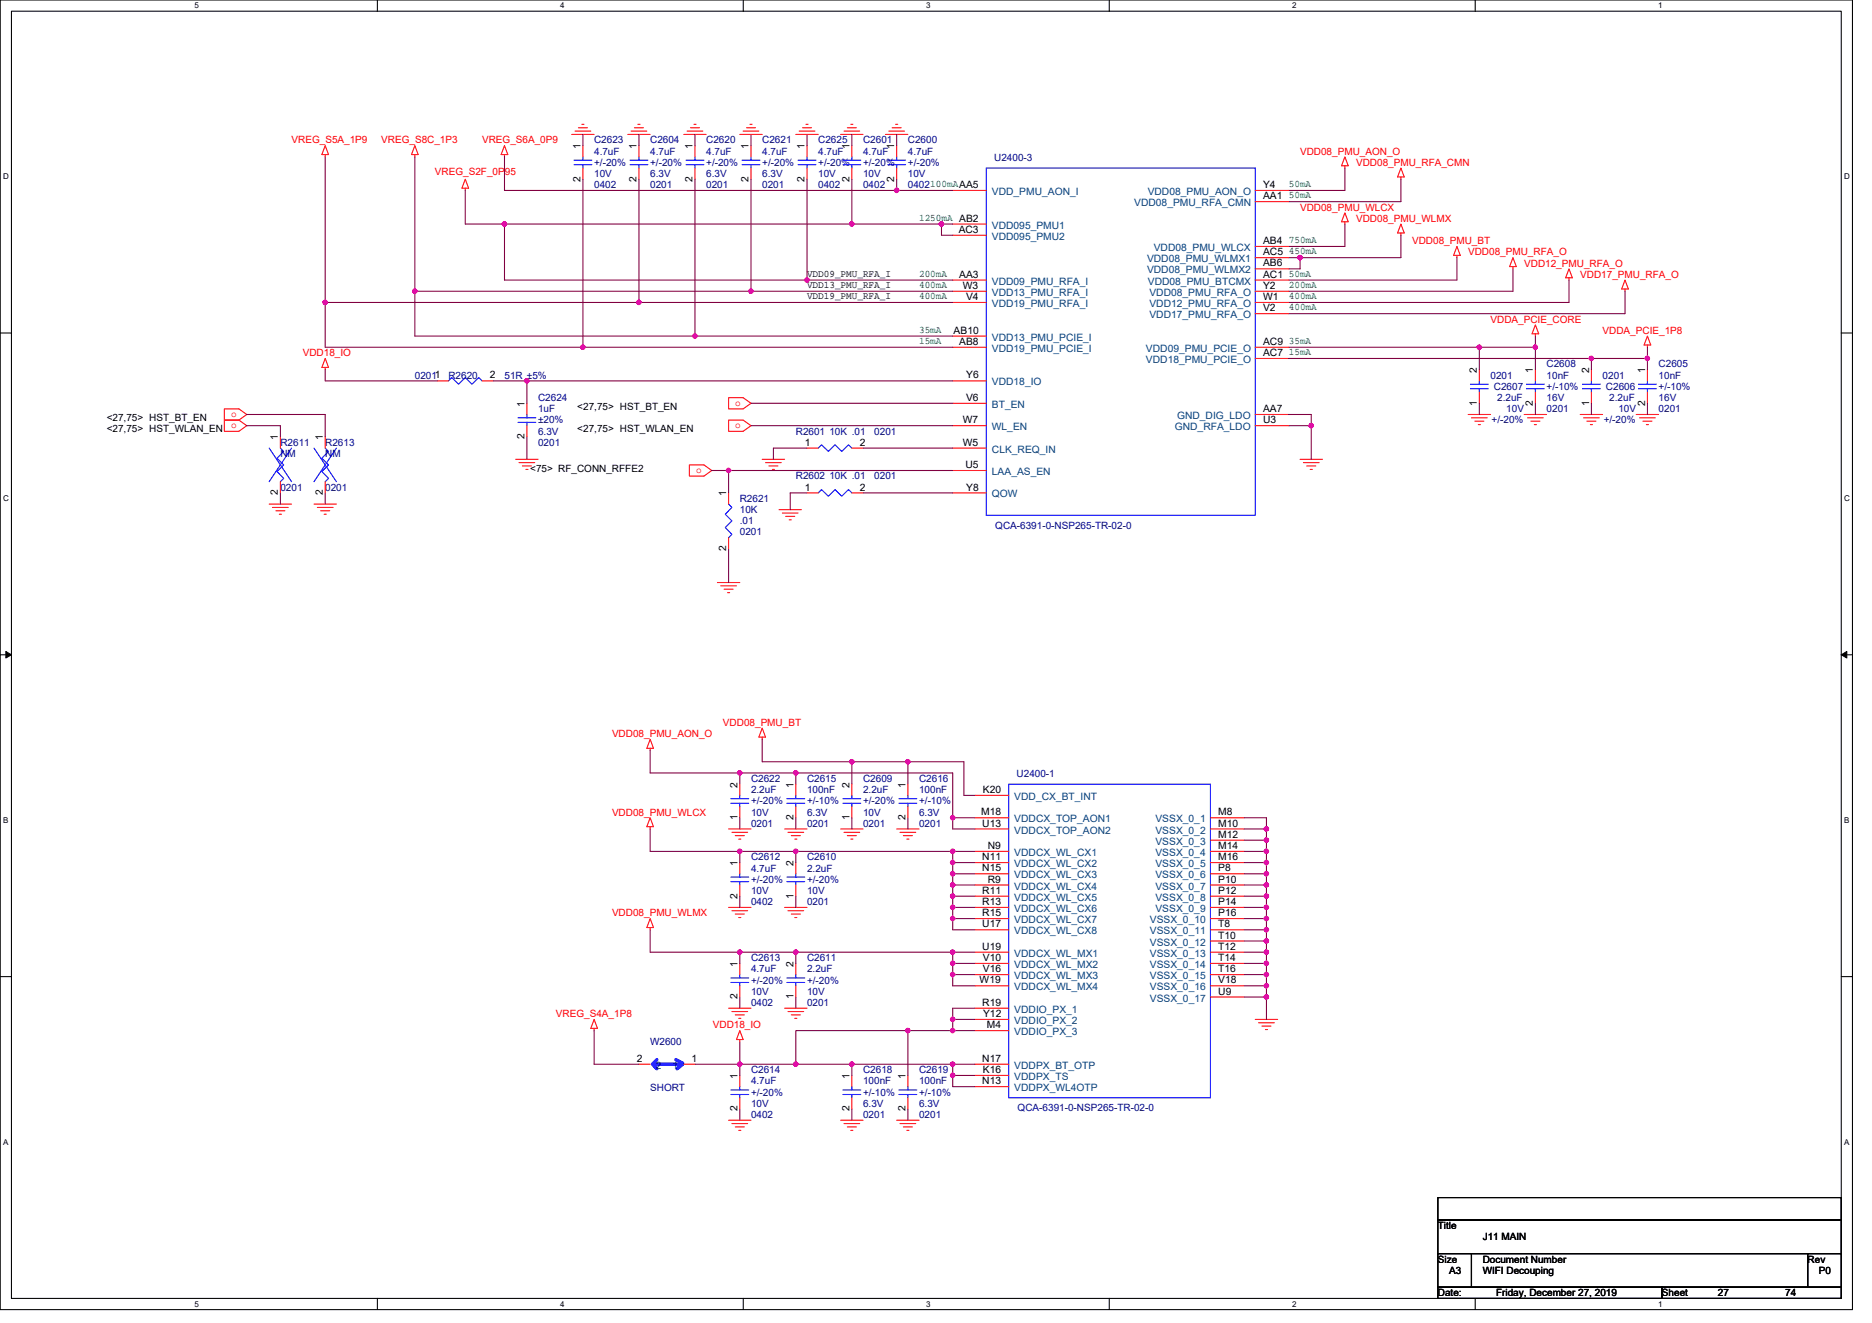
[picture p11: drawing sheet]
<svg xmlns="http://www.w3.org/2000/svg" width="297mm" height="210mm" viewBox="0 0 297 210" stroke-linecap="round" stroke-linejoin="round" font-family="sans-serif">
<path d="M0 0h293.9v207.9h-293.9zM1.8 1.8h290.4v204.3h-290.4z" fill="none" stroke="#000" stroke-width=".17"/>
<g fill="#fff">
<path d="M30.8 .2h.7v1.4h-.7z"/>
<path d="M30.8 206.3h.7v1.4h-.7z"/>
</g>
<path d="M59.9 0v1.8M59.9 206.1v1.8" fill="none" stroke="#000" stroke-width=".17"/>
<g fill="#fff">
<path d="M88.9 .2h.7v1.4h-.7z"/>
<path d="M88.9 206.3h.7v1.4h-.7z"/>
</g>
<path d="M117.9 0v1.8M117.9 206.1v1.8" fill="none" stroke="#000" stroke-width=".17"/>
<g fill="#fff">
<path d="M147 .2h.7v1.4h-.7z"/>
<path d="M147 206.3h.7v1.4h-.7z"/>
</g>
<path d="M176 0v1.8M176 206.1v1.8" fill="none" stroke="#000" stroke-width=".17"/>
<g fill="#fff">
<path d="M205 .2h.7v1.4h-.7z"/>
<path d="M205 206.3h.7v1.4h-.7z"/>
</g>
<path d="M234.1 0v1.8M234.1 206.1v1.8" fill="none" stroke="#000" stroke-width=".17"/>
<g fill="#fff">
<path d="M263.1 .2h.7v1.4h-.7z"/>
<path d="M263.1 206.3h.7v1.4h-.7z"/>
<path d="M.5 27.3h.9v1.4h-.9z"/>
<path d="M292.6 27.3h.9v1.4h-.9z"/>
<path d="M.5 78.4h.9v1.4h-.9z"/>
<path d="M292.6 78.4h.9v1.4h-.9z"/>
</g>
<path d="M0 52.9h1.8M292.2 52.9h1.7" fill="none" stroke="#000" stroke-width=".17"/>
<g fill="#fff">
<path d="M.5 129.5h.8v1.4h-.8z"/>
<path d="M292.6 129.5h.9v1.4h-.9z"/>
</g>
<path d="M0 103.9h1.8M292.2 103.9h1.7" fill="none" stroke="#000" stroke-width=".17"/>
<path d="M.9 103.4l.9 .5-.9 .5zM292.2 103.9l.8-.5v1z" fill="#000" stroke="#000" stroke-width=".16"/>
<g fill="#fff">
<path d="M.5 180.5h.8v1.4h-.8z"/>
<path d="M292.6 180.5h.9v1.4h-.9z"/>
</g>
<path d="M0 155h1.8M292.2 155h1.7M228.2 190.1h64v3.5h-64zM228.2 193.6h64v5.4h-64zM228.2 199h5.3v5.3h-5.3zM233.5 199h53.3v5.3h-53.3zM286.8 199h5.4v5.3h-5.4zM228.2 204.3h35.5v1.8h-35.5zM263.7 204.3h28.5v1.8h-28.5z" fill="none" stroke="#000" stroke-width=".17"/>
<g fill="none" stroke="#f00" stroke-width=".17">
<path d="M92.3 19.7h.4M101.2 19.7h.4M110.1 19.7h.3M119 19.7h.3M127.9 19.7h.3M135 19.7h.3M142.1 19.7h.3M51.6 24.5v.4M51.6 23.1l.5 1.4h-1zM65.8 23.1l.6 1.4h-1.1zM65.8 24.5v.4M73.8 28.4l.6 1.5h-1.1z"/>
<path d="M73.8 29.9v.3M80 23.1l.6 1.4h-1.1zM80 24.5v.4M90.7 21.3h3.6M91.2 20.8h2.5M91.8 20.3h1.4M92.5 23.1v1.8M92.5 26.7v1.7M99.6 21.3h3.6M100.1 20.8h2.5M100.7 20.3h1.4M101.4 23.1v1.8"/>
<path d="M101.4 26.7v1.7M108.5 21.3h3.6M109 20.8h2.5M109.6 20.3h1.4M110.3 23.1v1.8M110.3 26.7v1.7M117.4 21.3h3.5M117.9 20.8h2.5M118.4 20.3h1.5M119.2 23.1v1.8M119.2 26.7v1.7M126.3 21.3h3.5"/>
<path d="M126.8 20.8h2.5M127.3 20.3h1.5M128.1 23.1v1.8M128.1 26.7v1.7M133.4 21.3h3.5M133.9 20.8h2.5M134.4 20.3h1.5M135.2 23.1v1.8M135.2 26.7v1.7M140.5 21.3h3.6M141 20.8h2.5M141.6 20.3h1.4"/>
<path d="M142.3 23.1v1.8M142.3 26.7v1.7M151.2 30.2h5.3M151.2 35.6h5.3M151.2 37.3h5.3M199.2 30.2h5.3M199.2 32h5.3M199.2 39.1h5.3M213.4 24.9l.5 1.4h-1zM213.4 26.3v.4M213.4 33.8l.5 1.4h-1zM213.4 35.2v.4"/>
<path d="M222.3 26.7l.5 1.4h-1zM222.3 28.1v.3M222.3 35.6l.5 1.4h-1zM222.3 37v.3M231.2 39.1l.5 1.4h-1.1zM51.6 58.3v.4M51.6 56.9l.5 1.4h-1zM151.2 44.4h5.3M151.2 46.2h5.3M151.2 48h5.3M151.2 53.3h5.3M151.2 55.1h5.3"/>
<path d="M199.2 40.9h5.3M199.2 42.7h5.3M199.2 44.4h5.3M199.2 46.2h5.3M199.2 48h5.3M199.2 49.8h5.3M199.2 55.1h5.3M199.2 56.9h5.3M231.2 40.5v.4M234.7 58.7v1.8M240.1 40.9l.5 1.4h-1.1zM240.1 42.3v.4"/>
<path d="M243.6 51.6l.6 1.4h-1.1zM243.6 53v.3M243.6 58.7v1.8M249 42.7l.5 1.4h-1.1zM249 44.1v.4M252.5 58.7v1.8M257.8 44.5l.6 1.4h-1.1zM257.8 45.9v.3M261.4 53.3l.5 1.5h-1zM261.4 54.8v.3M261.4 58.7v1.8M35.6 64.9h2.3l1.3 .9-1.3 .9h-2.3z"/>
<path d="M35.6 66.7h2.3l1.3 .9-1.3 .9h-2.3zM44.5 69.3v1.8M44.5 76.5v1.7M51.6 69.3v1.8M51.6 76.5v1.7M69.4 60.5h1.8M76.5 60.5h1.8M81.8 72.9h3.6M82.4 73.4h2.5M82.9 74h1.4M83.4 74.5h.4M83.6 64v1.8"/>
<path d="M83.6 67.6v1.7M109.4 73.8h2.3l1.2 .9-1.2 .9h-2.3zM115.6 78.2v1.8M115.6 63.1h2.3l1.3 .9-1.3 .9h-2.3zM115.6 66.7h2.3l1.3 .9-1.3 .9h-2.3zM120.9 72.9h3.6M121.5 73.4h2.5M122 74h1.4M122.6 74.5h.3M128.1 78.2h1.7M128.1 71.1h1.7M135.2 78.2h1.7"/>
<path d="M135.2 71.1h1.7M151.2 60.5h5.3M151.2 64h5.3M151.2 67.6h5.3M151.2 71.1h5.3M151.2 74.7h5.3M151.2 78.2h5.3M199.2 65.8h5.3M199.2 67.6h5.3M206.3 72.9h3.5M206.8 73.4h2.5M207.3 74h1.5"/>
<path d="M207.9 74.5h.3M233 65.8h3.5M233.5 66.3h2.5M234 66.8h1.5M234.6 67.4h.3M234.7 62.2v1.8M241.8 65.8h3.6M242.4 66.3h2.5M242.9 66.8h1.4M243.5 67.4h.3M243.6 62.2v1.8M250.7 65.8h3.6"/>
<path d="M251.3 66.3h2.5M251.8 66.8h1.4M252.3 67.4h.4M252.5 62.2v1.8M259.6 65.8h3.6M260.2 66.3h2.5M260.7 66.8h1.4M261.2 67.4h.4M261.4 62.2v1.8M42.7 80h3.6M43.2 80.5h2.5M43.8 81.1h1.4"/>
<path d="M44.3 81.6h.4M49.8 80h3.6M50.4 80.5h2.4M50.9 81.1h1.4M51.4 81.6h.4M113.8 92.5h3.6M114.4 93h2.5M114.9 93.5h1.4M115.4 94.1h.4M115.6 85.3v1.8M123.6 80.9h3.6M124.1 81.4h2.5"/>
<path d="M124.7 82h1.4M125.2 82.5h.4M103.2 117.3l.5 1.5h-1.1zM103.2 118.8v.3M120.9 115.6l.6 1.4h-1.1zM120.9 117v.3M103.2 129.8l.5 1.4h-1.1zM103.2 131.2v.4M115.6 131.6h3.6M116.1 132.1h2.5M116.7 132.6h1.4M117.2 133.2h.4"/>
<path d="M117.4 136.9v1.8M117.4 128v1.8M117.4 124.5v1.7M124.5 131.6h3.6M125 132.1h2.5M125.6 132.6h1.4M126.1 133.2h.3M126.3 136.9v1.8M126.3 124.5v1.7M126.3 128v1.8M133.4 131.6h3.5M133.9 132.1h2.5"/>
<path d="M134.4 132.6h1.5M135 133.2h.3M135.2 128v1.8M135.2 124.5v1.7M142.3 131.6h3.5M142.8 132.1h2.5M143.3 132.6h1.5M143.9 133.2h.3M144.1 124.5v1.7M144.1 128v1.8M154.7 126.2h5.4M154.7 129.8h5.4"/>
<path d="M154.7 131.6h5.4M154.7 135.1h5.4M154.7 136.9h5.4M154.7 138.7h5.4M192.1 129.8h5.3M192.1 131.6h5.3M192.1 133.3h5.3M192.1 135.1h5.3M192.1 136.9h5.3M192.1 138.7h5.3M103.2 145.8l.5 1.4h-1.1zM103.2 147.2v.4"/>
<path d="M115.6 144h3.6M116.1 144.5h2.5M116.7 145.1h1.4M117.2 145.6h.4M117.4 140.5v1.7M117.4 152.9v1.8M117.4 156.5v1.7M124.5 144h3.6M125 144.5h2.5M125.6 145.1h1.4M126.1 145.6h.3M126.3 140.5v1.7"/>
<path d="M126.3 156.5v1.7M126.3 152.9v1.8M154.7 140.5h5.4M154.7 142.2h5.4M154.7 144h5.4M154.7 145.8h5.4M154.7 147.6h5.4M154.7 151.1h5.4M154.7 152.9h5.4M154.7 154.7h5.4M154.7 156.5h5.4M192.1 140.5h5.3"/>
<path d="M192.1 142.2h5.3M192.1 144h5.3M192.1 145.8h5.3M192.1 147.6h5.3M192.1 149.4h5.3M192.1 151.1h5.3M192.1 152.9h5.3M192.1 154.7h5.3M192.1 156.5h5.3M192.1 158.2h5.3M94.3 161.8l.5 1.4h-1.1zM94.3 163.2v.4"/>
<path d="M101.4 168.9h1.8M108.5 168.9h1.8M115.6 160h3.6M115.6 177.8h3.6M116.1 160.5h2.5M116.1 178.3h2.5M116.7 161.1h1.4M116.7 178.9h1.4M117.2 161.6h.4M117.2 179.4h.4M117.4 163.6l.5 1.4h-1zM117.4 165v.4"/>
<path d="M117.4 170.7v1.8M117.4 174.2v1.8M124.5 160h3.6M125 160.5h2.5M125.6 161.1h1.4M126.1 161.6h.3M133.4 177.8h3.5M133.9 178.3h2.5M134.4 178.9h1.5M135 179.4h.3M135.2 170.7v1.8M135.2 174.2v1.8"/>
<path d="M142.3 177.8h3.5M142.8 178.3h2.5M143.3 178.9h1.5M143.9 179.4h.3M144.1 170.7v1.8M144.1 174.2v1.8M154.7 160h5.4M154.7 161.8h5.4M154.7 163.6h5.4M154.7 168.9h5.4M154.7 170.7h5.4M154.7 172.5h5.4"/>
<path d="M199.2 161.8h3.5M199.7 162.3h2.5M200.2 162.9h1.5M200.8 163.4h.3"/>
</g>
<g fill="none" stroke="#00f" stroke-width=".17">
<path d="M91.1 25.4h2.8M91.1 26.1h2.8M92.5 24.9v.5M92.5 26.1v.6M100 25.4h2.8M100 26.1h2.8M101.4 24.9v.5M101.4 26.1v.6M108.9 25.4h2.8M108.9 26.1h2.8M110.3 24.9v.5M110.3 26.1v.6"/>
<path d="M117.7 25.4h2.9M117.7 26.1h2.9M119.2 24.9v.5M119.2 26.1v.6M126.6 25.4h2.9M126.6 26.1h2.9M128.1 24.9v.5M128.1 26.1v.6M133.7 25.4h2.9M133.7 26.1h2.9M135.2 24.9v.5M135.2 26.1v.6"/>
<path d="M140.9 25.4h2.8M140.9 26.1h2.8M142.3 24.9v.5M142.3 26.1v.6M156.5 26.7h42.7v55.1h-42.7zM42.7 71.1l3.6 5.4M44.5 71.1l.5 .5-1 1.1 1 1.1-1 1 1 1.1-.5 .6M46.3 71.1l-3.6 5.4M49.8 71.1l3.6 5.4M51.6 71.1l.5 .5-1 1.1 1 1.1-1 1 1 1.1-.5 .6M53.4 71.1l-3.6 5.4M71.2 60.5l.5-.6 1.1 1.1 1-1.1 1.1 1.1 1.1-1.1 .5 .6"/>
<path d="M82.2 66.3h2.8M82.2 67h2.8M83.6 65.8v.5M83.6 67v.6M129.8 78.2l.6-.5 1 1.1 1.1-1.1 1.1 1.1 1-1.1 .6 .5M129.8 71.1l.6-.5 1 1 1.1-1 1.1 1 1-1 .6 .5M233.3 61.7h2.9M233.3 61h2.9M234.7 61.7v.5M234.7 60.5v.5M242.2 61h2.8M242.2 61.7h2.8"/>
<path d="M243.6 60.5v.5M243.6 61.7v.5M251.1 61.7h2.8M251.1 61h2.8M252.5 61.7v.5M252.5 60.5v.5M260 61h2.8M260 61.7h2.8M261.4 60.5v.5M261.4 61.7v.5M115.6 80l.5 .5-1 1.1 1 1.1-1 1 1 1.1-.5 .5M116 139.2h2.8"/>
<path d="M116 139.9h2.8M116 127.5h2.8M116 126.8h2.8M117.4 138.7v.5M117.4 139.9v.6M117.4 127.5v.5M117.4 126.2v.6M124.9 139.9h2.8M124.9 139.2h2.8M124.9 126.8h2.8M124.9 127.5h2.8M126.3 139.9v.6"/>
<path d="M126.3 138.7v.5M126.3 126.2v.6M126.3 127.5v.5M133.7 127.5h2.9M133.7 126.8h2.9M135.2 127.5v.5M135.2 126.2v.6M142.6 126.8h2.9M142.6 127.5h2.9M144.1 126.2v.6M144.1 127.5v.5M160.1 124.5h32v49.7h-32z"/>
<path d="M116 155.2h2.8M116 155.9h2.8M117.4 154.7v.5M117.4 155.9v.6M124.9 155.9h2.8M124.9 155.2h2.8M126.3 155.9v.6M126.3 154.7v.5M116 173h2.8M116 173.7h2.8M117.4 172.5v.5M117.4 173.7v.5"/>
<path d="M133.7 173h2.9M133.7 173.7h2.9M135.2 172.5v.5M135.2 173.7v.5M142.6 173h2.9M142.6 173.7h2.9M144.1 172.5v.5M144.1 173.7v.5"/>
</g>
<path d="M103.7 169.1l.5 .5M104.1 168.9h3.9M104.2 168.2l-.7 .7M107.2 168.2l1.1 .5M108.3 168.9l-.9 .7" fill="none" stroke="#00f" stroke-width=".53"/>
<g fill="none" stroke="#800040" stroke-width=".17">
<path d="M51.6 24.9v23.1M65.8 24.9v21.3M73.8 30.2v5.4h6.2M80 24.9v5.3h62.3M92.5 21.3v1.8M92.5 28.4v26.7M101.4 21.3v1.8M101.4 28.4v19.6M110.3 21.3v1.8M110.3 28.4v24.9M119.2 21.3v1.8M119.2 28.4v17.8"/>
<path d="M128.1 21.3v1.8M128.1 28.4v16M135.2 21.3v1.8M135.2 28.4v7.2M135.2 35.6h-55.2v8.8h48.1M135.2 35.6h14.2M142.3 30.2h8.9M142.3 21.3v1.8M142.3 28.4v1.8M149.4 35.6h1.8M149.4 35.6v1.7h1.8M213.4 26.7v3.5h-8.9"/>
<path d="M213.4 35.6v3.5h-8.9M222.3 28.4v3.6h-17.8M222.3 37.3v3.6h-16M51.6 48h49.8M51.6 48v7.1h40.9M51.6 58.7v1.8h17.8M65.8 46.2h53.4M65.8 46.2v7.1h44.5M92.5 55.1h58.7M101.4 48h49.8M110.3 53.3h40.9M119.2 46.2h32"/>
<path d="M128.1 44.4h23.1M204.5 40.9h1.8M204.5 55.1h30.2M204.5 56.9h48M206.3 40.9v1.8h-1.8M231.2 40.9v3.5h-26.7M234.7 55.1v3.6M234.7 55.1h8.9M240.1 42.7v3.5h-35.6M243.6 55.1v3.6M243.6 53.3v1.8M249 44.5v3.5h-44.5"/>
<path d="M252.5 56.9v1.8M252.5 56.9h8.9M257.8 46.2v3.6h-53.3M261.4 55.1v1.8M261.4 56.9v1.8M39.2 67.6h5.3v1.7M39.2 65.8h12.4v3.5M44.5 78.2v1.8M51.6 78.2v1.8M78.3 60.5h5.3M83.6 60.5h67.6M83.6 60.5v3.5"/>
<path d="M83.6 69.3v3.6M112.9 74.7h2.7M115.6 74.7h35.6M115.6 74.7v3.5M119.2 64h32M119.2 67.6h32M128.1 78.2h-2.7v2.7M128.1 71.1h-5.4v1.8M136.9 71.1h14.3M136.9 78.2h14.3M204.5 65.8h3.6v1.8M204.5 67.6h3.6"/>
<path d="M208.1 67.6v5.3M234.7 64v1.8M243.6 64v1.8M252.5 64v1.8M261.4 64v1.8M115.6 87.1v5.4M103.2 119.1v3.6h14.2M120.9 117.3v3.6h14.3M103.2 131.6v3.5h14.2M117.4 122.7h8.9M117.4 135.1h8.9M117.4 122.7v1.8"/>
<path d="M117.4 129.8v1.8M117.4 135.1v1.8M126.3 122.7h24.9v7.1M126.3 135.1h24.9M126.3 122.7v1.8M126.3 129.8v1.8M126.3 135.1v1.8M135.2 120.9v3.6M135.2 129.8v1.8M135.2 120.9h8.9M144.1 120.9h8.8v5.3h1.8M144.1 120.9v3.6"/>
<path d="M144.1 129.8v1.8M151.2 129.8v1.8h3.5M151.2 135.1v1.8M151.2 136.9v1.8M151.2 138.7v1.8M151.2 129.8h3.5M151.2 135.1h3.5M151.2 136.9h3.5M151.2 138.7h3.5M197.4 131.6h3.6M197.4 133.3h3.6M197.4 135.1h3.6"/>
<path d="M197.4 136.9h3.6M197.4 138.7h3.6M197.4 129.8h3.6v1.8M201 131.6v1.7M201 133.4v1.7M201 135.1v1.8M201 136.9v1.8M201 138.7v1.8M103.2 147.6v3.5h14.2M117.4 151.1h8.9M117.4 142.2v1.8M117.4 151.1v1.8"/>
<path d="M117.4 158.2v1.8M126.3 151.1h24.9M126.3 142.2v1.8M126.3 151.1v1.8M126.3 158.2v1.8M151.2 140.5v1.7M151.2 142.2v1.8M151.2 144v1.8M151.2 145.8v1.8h3.5M151.2 151.1v1.8M151.2 152.9v1.8M151.2 154.7v1.8h3.5"/>
<path d="M151.2 140.5h3.5M151.2 142.2h3.5M151.2 144h3.5M151.2 145.8h3.5M151.2 151.1h3.5M151.2 152.9h3.5M151.2 154.7h3.5M197.4 140.5h3.6M197.4 142.2h3.6M197.4 144h3.6M197.4 145.8h3.6M197.4 147.6h3.6"/>
<path d="M197.4 149.4h3.6M197.4 151.1h3.6M197.4 152.9h3.6M197.4 154.7h3.6M197.4 156.5h3.6M197.4 158.2h3.6M201 140.5v1.7M201 142.2v1.8M201 144v1.8M201 145.8v1.8M201 147.6v1.8M201 149.4v1.7"/>
<path d="M201 151.1v1.8M201 152.9v1.8M201 154.7v1.8M201 156.5v1.7M201 158.2v3.6M94.3 163.6v5.3h7.1M110.3 168.9h7.1M117.4 165.4v3.5M117.4 168.9h8.9M117.4 168.9v1.8M117.4 176v1.8M126.3 168.9h8.9"/>
<path d="M135.2 168.9h16M135.2 168.9v1.8M135.2 176v1.8M144.1 163.6v7.1M144.1 176v1.8M151.2 161.8v1.8M151.2 163.6h-24.9v5.3M151.2 168.9v1.8M151.2 170.7v1.8h3.5M151.2 161.8h3.5M151.2 163.6h3.5M151.2 168.9h3.5"/>
<path d="M151.2 170.7h3.5M154.7 160h-3.5v1.8"/>
</g>
<g fill="#f0f" stroke="#f0f" stroke-width=".17">
<circle cx="206.3" cy="40.9" r=".35"/>
<circle cx="234.7" cy="55.1" r=".35"/>
<circle cx="252.5" cy="56.9" r=".35"/>
<circle cx="243.6" cy="55.1" r=".35"/>
<circle cx="261.4" cy="56.9" r=".35"/>
<circle cx="208.1" cy="67.6" r=".35"/>
<circle cx="200.9" cy="131.6" r=".35"/>
<circle cx="200.9" cy="135.1" r=".35"/>
<circle cx="200.9" cy="133.3" r=".35"/>
<circle cx="200.9" cy="136.9" r=".35"/>
<circle cx="200.9" cy="138.7" r=".35"/>
<circle cx="200.9" cy="142.2" r=".35"/>
<circle cx="200.9" cy="140.4" r=".35"/>
<circle cx="200.9" cy="145.8" r=".35"/>
<circle cx="200.9" cy="144" r=".35"/>
<circle cx="200.9" cy="147.6" r=".35"/>
<circle cx="200.9" cy="151.1" r=".35"/>
<circle cx="200.9" cy="149.3" r=".35"/>
<circle cx="200.9" cy="152.9" r=".35"/>
<circle cx="200.9" cy="154.7" r=".35"/>
<circle cx="200.9" cy="158.2" r=".35"/>
<circle cx="200.9" cy="156.5" r=".35"/>
<circle cx="135.2" cy="120.9" r=".35"/>
<circle cx="144" cy="120.9" r=".35"/>
<circle cx="117.4" cy="122.7" r=".35"/>
<circle cx="126.3" cy="122.7" r=".35"/>
<circle cx="151.2" cy="129.8" r=".35"/>
<circle cx="117.4" cy="135.1" r=".35"/>
<circle cx="151.2" cy="135.1" r=".35"/>
<circle cx="126.3" cy="135.1" r=".35"/>
<circle cx="151.2" cy="136.9" r=".35"/>
<circle cx="151.2" cy="138.7" r=".35"/>
<circle cx="151.2" cy="140.4" r=".35"/>
<circle cx="151.2" cy="142.2" r=".35"/>
<circle cx="151.2" cy="145.8" r=".35"/>
<circle cx="151.2" cy="144" r=".35"/>
<circle cx="117.4" cy="151.1" r=".35"/>
<circle cx="151.2" cy="151.1" r=".35"/>
<circle cx="126.3" cy="151.1" r=".35"/>
<circle cx="151.2" cy="152.9" r=".35"/>
<circle cx="151.2" cy="154.7" r=".35"/>
<circle cx="151.2" cy="161.8" r=".35"/>
<circle cx="144" cy="163.6" r=".35"/>
<circle cx="151.2" cy="163.6" r=".35"/>
<circle cx="126.3" cy="168.9" r=".35"/>
<circle cx="135.2" cy="168.9" r=".35"/>
<circle cx="151.2" cy="168.9" r=".35"/>
<circle cx="151.2" cy="170.7" r=".35"/>
<circle cx="142.3" cy="30.2" r=".35"/>
<circle cx="80" cy="35.5" r=".35"/>
<circle cx="149.4" cy="35.5" r=".35"/>
<circle cx="135.2" cy="35.5" r=".35"/>
<circle cx="128" cy="44.4" r=".35"/>
<circle cx="65.8" cy="46.2" r=".35"/>
<circle cx="119.2" cy="46.2" r=".35"/>
<circle cx="51.6" cy="48" r=".35"/>
<circle cx="101.4" cy="48" r=".35"/>
<circle cx="110.3" cy="53.3" r=".35"/>
<circle cx="92.5" cy="55.1" r=".35"/>
<circle cx="83.6" cy="60.4" r=".35"/>
<circle cx="115.6" cy="74.7" r=".35"/>
<circle cx="117.4" cy="168.9" r=".35"/>
</g>
<g font-size="1.6" fill="#f00">
<text x="46.3" y="22.8">VREG_S5A_1P9</text>
<text x="60.5" y="22.8">VREG_S8C_1P3</text>
<text x="76.5" y="22.8">VREG_S6A_0P9</text>
<text x="69" y="27.7">VREG_S2F_0P95</text>
<text x="206.3" y="24.5">VDD08_PMU_AON_O</text>
<text x="215.2" y="26.3">VDD08_PMU_RFA_CMN</text>
<text x="206.3" y="33.4">VDD08_PMU_WLCX</text>
<text x="215.2" y="35.2">VDD08_PMU_WLMX</text>
<text x="224.1" y="38.8">VDD08_PMU_BT</text>
<text x="233" y="40.5">VDD08_PMU_RFA_O</text>
<text x="241.8" y="42.3">VDD12_PMU_RFA_O</text>
<text x="250.7" y="44.1">VDD17_PMU_RFA_O</text>
<text x="236.5" y="51.2">VDDA_PCIE_CORE</text>
<text x="254.3" y="53">VDDA_PCIE_1P8</text>
<text x="48" y="56.5">VDD18_IO</text>
<text x="116.7" y="64.4">o</text>
<text x="36.7" y="66.1">o</text>
<text x="36.7" y="67.9">o</text>
<text x="116.7" y="67.9">o</text>
<text x="110.4" y="75">o</text>
<text x="97.1" y="117">VDD08_PMU_AON_O</text>
<text x="114.7" y="115.2">VDD08_PMU_BT</text>
<text x="97.1" y="129.4">VDD08_PMU_WLCX</text>
<text x="97.1" y="145.4">VDD08_PMU_WLMX</text>
<text x="88.2" y="161.4">VREG_S4A_1P8</text>
<text x="113.1" y="163.2">VDD18_IO</text>
</g>
<g font-size="1.6">
<text x="92.1" y="23.6" transform="rotate(-90 92.1 23.6)">1</text>
<text x="101" y="23.6" transform="rotate(-90 101 23.6)">1</text>
<text x="109.9" y="23.6" transform="rotate(-90 109.9 23.6)">1</text>
<text x="118.8" y="23.6" transform="rotate(-90 118.8 23.6)">1</text>
<text x="127.7" y="23.6" transform="rotate(-90 127.7 23.6)">1</text>
<text x="134.8" y="23.6" transform="rotate(-90 134.8 23.6)">1</text>
<text x="141.9" y="23.6" transform="rotate(-90 141.9 23.6)">1</text>
<text x="92.1" y="28.8" transform="rotate(-90 92.1 28.8)">2</text>
<text x="101" y="28.8" transform="rotate(-90 101 28.8)">2</text>
<text x="109.9" y="28.8" transform="rotate(-90 109.9 28.8)">2</text>
<text x="118.8" y="28.8" transform="rotate(-90 118.8 28.8)">2</text>
<text x="127.7" y="28.8" transform="rotate(-90 127.7 28.8)">2</text>
<text x="134.8" y="28.8" transform="rotate(-90 134.8 28.8)">2</text>
<text x="141.9" y="28.8" transform="rotate(-90 141.9 28.8)">2</text>
<text x="200.4" y="29.8">Y4</text>
<text x="200.4" y="31.6">AA1</text>
<text x="152.1" y="37">AC3</text>
<text x="200.4" y="40.5">AC5</text>
<text x="200.4" y="38.7">AB4</text>
<text x="128.1" y="45.7">VDD13_PMU_RFA_I</text>
<text x="128.1" y="47.5">VDD19_PMU_RFA_I</text>
<text x="128.1" y="43.9">VDD09_PMU_RFA_I</text>
<text x="152.2" y="44.1">AA3</text>
<text x="152.8" y="45.8">W3</text>
<text x="153.3" y="47.6">V4</text>
<text x="200.4" y="42.3">AB6</text>
<text x="200.4" y="44.1">AC1</text>
<text x="200.4" y="45.8">Y2</text>
<text x="200.4" y="47.6">W1</text>
<text x="151.3" y="53">AB10</text>
<text x="200.4" y="49.4">V2</text>
<text x="152.2" y="54.7">AB8</text>
<text x="200.4" y="54.7">AC9</text>
<text x="200.4" y="56.5">AC7</text>
<text x="234.4" y="59.2" transform="rotate(-90 234.4 59.2)">2</text>
<text x="243.2" y="59.2" transform="rotate(-90 243.2 59.2)">1</text>
<text x="252.1" y="59.2" transform="rotate(-90 252.1 59.2)">2</text>
<text x="261" y="59.2" transform="rotate(-90 261 59.2)">1</text>
<text x="77.7" y="60.1">2</text>
<text x="83.2" y="64.5" transform="rotate(-90 83.2 64.5)">1</text>
<text x="91.6" y="65.1">&lt;27,75&gt; HST_BT_EN</text>
<text x="153.3" y="63.6">V6</text>
<text x="153.3" y="60.1">Y6</text>
<text x="200.4" y="65.4">AA7</text>
<text x="234.4" y="64.4" transform="rotate(-90 234.4 64.4)">1</text>
<text x="243.2" y="64.4" transform="rotate(-90 243.2 64.4)">2</text>
<text x="252.1" y="64.4" transform="rotate(-90 252.1 64.4)">1</text>
<text x="261" y="64.4" transform="rotate(-90 261 64.4)">2</text>
<text x="16.9" y="66.8">&lt;27,75&gt; HST_BT_EN</text>
<text x="16.9" y="68.6">&lt;27,75&gt; HST_WLAN_EN</text>
<text x="44.1" y="69.9" transform="rotate(-90 44.1 69.9)">1</text>
<text x="51.2" y="69.9" transform="rotate(-90 51.2 69.9)">1</text>
<text x="83.2" y="69.7" transform="rotate(-90 83.2 69.7)">2</text>
<text x="91.6" y="68.6">&lt;27,75&gt; HST_WLAN_EN</text>
<text x="127.7" y="70.7">1</text>
<text x="136.4" y="70.7">2</text>
<text x="152.8" y="67.2">W7</text>
<text x="152.8" y="70.7">W5</text>
<text x="200.4" y="67.2">U3</text>
<text x="84.1" y="74.8">&lt;75&gt; RF_CONN_RFFE2</text>
<text x="127.7" y="77.9">1</text>
<text x="136.4" y="77.9">2</text>
<text x="153.2" y="74.3">U5</text>
<text x="153.3" y="77.9">Y8</text>
<text x="44.1" y="78.6" transform="rotate(-90 44.1 78.6)">2</text>
<text x="51.2" y="78.6" transform="rotate(-90 51.2 78.6)">2</text>
<text x="115.2" y="78.8" transform="rotate(-90 115.2 78.8)">1</text>
<text x="115.2" y="87.5" transform="rotate(-90 115.2 87.5)">2</text>
<text x="117" y="125" transform="rotate(-90 117 125)">2</text>
<text x="125.9" y="125" transform="rotate(-90 125.9 125)">1</text>
<text x="134.8" y="125" transform="rotate(-90 134.8 125)">2</text>
<text x="143.7" y="125" transform="rotate(-90 143.7 125)">1</text>
<text x="156" y="125.9">K20</text>
<text x="117" y="130.2" transform="rotate(-90 117 130.2)">1</text>
<text x="125.9" y="130.2" transform="rotate(-90 125.9 130.2)">2</text>
<text x="134.8" y="130.2" transform="rotate(-90 134.8 130.2)">1</text>
<text x="143.7" y="130.2" transform="rotate(-90 143.7 130.2)">2</text>
<text x="155.7" y="129.4">M18</text>
<text x="155.9" y="131.2">U13</text>
<text x="193.3" y="129.4">M8</text>
<text x="193.3" y="131.2">M10</text>
<text x="117" y="137.4" transform="rotate(-90 117 137.4)">1</text>
<text x="125.9" y="137.4" transform="rotate(-90 125.9 137.4)">2</text>
<text x="155.9" y="136.5">N11</text>
<text x="156.8" y="134.7">N9</text>
<text x="193.3" y="133">M12</text>
<text x="193.3" y="134.7">M14</text>
<text x="193.3" y="136.5">M16</text>
<text x="117" y="142.6" transform="rotate(-90 117 142.6)">2</text>
<text x="125.9" y="142.6" transform="rotate(-90 125.9 142.6)">1</text>
<text x="155.9" y="138.3">N15</text>
<text x="155.9" y="141.9">R11</text>
<text x="155.9" y="143.6">R13</text>
<text x="156.8" y="140.1">R9</text>
<text x="193.3" y="138.3">P8</text>
<text x="193.3" y="140.1">P10</text>
<text x="193.3" y="141.9">P12</text>
<text x="193.3" y="143.6">P14</text>
<text x="155.9" y="145.4">R15</text>
<text x="155.9" y="147.2">U17</text>
<text x="193.3" y="145.4">P16</text>
<text x="193.3" y="147.2">T8</text>
<text x="193.3" y="149">T10</text>
<text x="117" y="153.4" transform="rotate(-90 117 153.4)">1</text>
<text x="125.9" y="153.4" transform="rotate(-90 125.9 153.4)">2</text>
<text x="155.9" y="150.7">U19</text>
<text x="156" y="152.5">V10</text>
<text x="156" y="154.3">V16</text>
<text x="193.3" y="150.7">T12</text>
<text x="193.3" y="152.5">T14</text>
<text x="193.3" y="154.3">T16</text>
<text x="117" y="158.6" transform="rotate(-90 117 158.6)">2</text>
<text x="125.9" y="158.6" transform="rotate(-90 125.9 158.6)">1</text>
<text x="155.4" y="156.1">W19</text>
<text x="155.9" y="159.6">R19</text>
<text x="156" y="161.4">Y12</text>
<text x="193.3" y="156.1">V18</text>
<text x="193.3" y="157.9">U9</text>
<text x="156.6" y="163.2">M4</text>
<text x="101" y="168.5">2</text>
<text x="109.7" y="168.5">1</text>
<text x="117" y="171.2" transform="rotate(-90 117 171.2)">1</text>
<text x="134.8" y="171.2" transform="rotate(-90 134.8 171.2)">1</text>
<text x="143.7" y="171.2" transform="rotate(-90 143.7 171.2)">1</text>
<text x="155.9" y="168.5">N17</text>
<text x="155.9" y="172.1">N13</text>
<text x="156" y="170.3">K16</text>
<text x="117" y="176.4" transform="rotate(-90 117 176.4)">2</text>
<text x="134.8" y="176.4" transform="rotate(-90 134.8 176.4)">2</text>
<text x="143.7" y="176.4" transform="rotate(-90 143.7 176.4)">2</text>
<text x="228.2" y="195.1">Title</text>
<text x="235.3" y="196.8">J11 MAIN</text>
<text x="228.2" y="200.4">Size</text>
<text x="229.9" y="202.2">A3</text>
<text x="235.3" y="200.4">Document Number</text>
<text x="235.3" y="202.2">WIFI Decouping</text>
<text x="286.8" y="200.4">Rev</text>
<text x="288.6" y="202.2">P0</text>
<text x="228.2" y="205.7">Date:</text>
<text x="237.4" y="205.7">Friday, December 27, 2019</text>
<text x="263.7" y="205.7">Sheet</text>
<text x="272.6" y="205.7">27</text>
<text x="283.3" y="205.7">74</text>
</g>
<g font-size="1.6" fill="#000080">
<text x="94.3" y="22.8">C2623</text>
<text x="103.2" y="22.8">C2604</text>
<text x="112.1" y="22.8">C2620</text>
<text x="120.9" y="22.8">C2621</text>
<text x="129.8" y="22.8">C2625</text>
<text x="136.9" y="22.8">C2601</text>
<text x="144.1" y="22.8">C2600</text>
<text x="94.3" y="24.5">4.7uF</text>
<text x="94.3" y="29.9">0402</text>
<text x="94.3" y="28.1">10V</text>
<text x="94.3" y="26.3">+/-20%</text>
<text x="103.2" y="24.5">4.7uF</text>
<text x="103.2" y="29.9">0201</text>
<text x="103.2" y="28.1">6.3V</text>
<text x="103.2" y="26.3">+/-20%</text>
<text x="112.1" y="24.5">4.7uF</text>
<text x="112.1" y="29.9">0201</text>
<text x="112.1" y="28.1">6.3V</text>
<text x="112.1" y="26.3">+/-20%</text>
<text x="120.9" y="24.5">4.7uF</text>
<text x="120.9" y="29.9">0201</text>
<text x="120.9" y="28.1">6.3V</text>
<text x="120.9" y="26.3">+/-20%</text>
<text x="129.8" y="24.5">4.7uF</text>
<text x="129.8" y="29.9">0402</text>
<text x="129.8" y="28.1">10V</text>
<text x="129.8" y="26.3">+/-20%</text>
<text x="136.9" y="24.5">4.7uF</text>
<text x="136.9" y="29.9">0402</text>
<text x="136.9" y="28.1">10V</text>
<text x="136.9" y="26.3">+/-20%</text>
<text x="144.1" y="24.5">4.7uF</text>
<text x="144.1" y="29.9">0402100mAAA5</text>
<text x="144.1" y="28.1">10V</text>
<text x="144.1" y="26.3">+/-20%</text>
<text x="157.8" y="25.6">U2400-3</text>
<text x="245.4" y="58.3">C2608</text>
<text x="263.2" y="58.3">C2605</text>
<text x="65.8" y="60.1">02011</text>
<text x="71.2" y="60.1">R2620</text>
<text x="80" y="60.1">51R ±5%</text>
<text x="85.4" y="63.6">C2624</text>
<text x="85.4" y="65.4">1uF</text>
<text x="236.5" y="60.1">0201</text>
<text x="237" y="61.9">C2607</text>
<text x="237.6" y="63.6">2.2uF</text>
<text x="239" y="65.4">10V</text>
<text x="245.4" y="60.1">10nF</text>
<text x="245.4" y="65.4">0201</text>
<text x="245.4" y="63.6">16V</text>
<text x="245.4" y="61.9">+/-10%</text>
<text x="254.3" y="60.1">0201</text>
<text x="254.8" y="61.9">C2606</text>
<text x="255.4" y="63.6">2.2uF</text>
<text x="256.8" y="65.4">10V</text>
<text x="263.2" y="60.1">10nF</text>
<text x="263.2" y="65.4">0201</text>
<text x="263.2" y="63.6">16V</text>
<text x="263.2" y="61.9">+/-10%</text>
<text x="44.5" y="70.8">R2611</text>
<text x="51.6" y="70.8">R2613</text>
<text x="85.4" y="70.8">0201</text>
<text x="85.4" y="69">6.3V</text>
<text x="85.4" y="67.2">±20%</text>
<text x="126.3" y="69">R2601 10K .01</text>
<text x="138.7" y="69">0201</text>
<text x="236.7" y="67.2">+/-20%</text>
<text x="254.5" y="67.2">+/-20%</text>
<text x="44.5" y="72.5">NM</text>
<text x="44.5" y="77.9">0201</text>
<text x="51.6" y="72.5">NM</text>
<text x="51.6" y="77.9">0201</text>
<text x="126.3" y="76.1">R2602 10K .01</text>
<text x="138.7" y="76.1">0201</text>
<text x="117.4" y="79.7">R2621</text>
<text x="117.4" y="81.4">10K</text>
<text x="117.4" y="83.2">.01</text>
<text x="157.9" y="83.9">QCA-6391-0-NSP265-TR-02-0</text>
<text x="117.4" y="85">0201</text>
<text x="119.2" y="124.1">C2622</text>
<text x="119.2" y="125.9">2.2uF</text>
<text x="128.1" y="124.1">C2615</text>
<text x="128.1" y="125.9">100nF</text>
<text x="136.9" y="124.1">C2609</text>
<text x="136.9" y="125.9">2.2uF</text>
<text x="145.8" y="124.1">C2616</text>
<text x="145.8" y="125.9">100nF</text>
<text x="161.3" y="123.4">U2400-1</text>
<text x="119.2" y="131.2">0201</text>
<text x="119.2" y="129.4">10V</text>
<text x="119.2" y="127.7">+/-20%</text>
<text x="128.1" y="131.2">0201</text>
<text x="128.1" y="129.4">6.3V</text>
<text x="128.1" y="127.7">+/-10%</text>
<text x="136.9" y="131.2">0201</text>
<text x="136.9" y="129.4">10V</text>
<text x="136.9" y="127.7">+/-20%</text>
<text x="145.8" y="131.2">0201</text>
<text x="145.8" y="129.4">6.3V</text>
<text x="145.8" y="127.7">+/-10%</text>
<text x="119.2" y="136.5">C2612</text>
<text x="128.1" y="136.5">C2610</text>
<text x="119.2" y="138.3">4.7uF</text>
<text x="119.2" y="143.7">0402</text>
<text x="119.2" y="141.9">10V</text>
<text x="119.2" y="140.1">+/-20%</text>
<text x="128.1" y="138.3">2.2uF</text>
<text x="128.1" y="143.7">0201</text>
<text x="128.1" y="141.9">10V</text>
<text x="128.1" y="140.1">+/-20%</text>
<text x="119.2" y="152.5">C2613</text>
<text x="119.2" y="154.3">4.7uF</text>
<text x="128.1" y="152.5">C2611</text>
<text x="128.1" y="154.3">2.2uF</text>
<text x="119.2" y="159.7">0402</text>
<text x="119.2" y="157.9">10V</text>
<text x="119.2" y="156.1">+/-20%</text>
<text x="128.1" y="159.7">0201</text>
<text x="128.1" y="157.9">10V</text>
<text x="128.1" y="156.1">+/-20%</text>
<text x="103.2" y="165.9">W2600</text>
<text x="103.2" y="173.2">SHORT</text>
<text x="119.2" y="170.3">C2614</text>
<text x="119.2" y="172.1">4.7uF</text>
<text x="119.2" y="173.9">+/-20%</text>
<text x="136.9" y="170.3">C2618</text>
<text x="136.9" y="172.1">100nF</text>
<text x="136.9" y="173.9">+/-10%</text>
<text x="145.8" y="170.3">C2619</text>
<text x="145.8" y="172.1">100nF</text>
<text x="145.8" y="173.9">+/-10%</text>
<text x="119.2" y="177.4">0402</text>
<text x="119.2" y="175.7">10V</text>
<text x="136.9" y="177.4">0201</text>
<text x="136.9" y="175.7">6.3V</text>
<text x="145.8" y="177.4">0201</text>
<text x="145.8" y="175.7">6.3V</text>
<text x="161.5" y="176.4">QCA-6391-0-NSP265-TR-02-0</text>
</g>
<g font-size="1.6" fill="#008000">
<text x="204.5" y="29.7">50mA</text>
<text x="145.8" y="35">1250mA AB2</text>
<text x="204.5" y="31.5">50mA</text>
<text x="204.5" y="38.6">750mA</text>
<text x="204.5" y="40.4">450mA</text>
<text x="145.8" y="43.9">200mA</text>
<text x="145.8" y="45.7">400mA</text>
<text x="145.8" y="47.5">400mA</text>
<text x="204.5" y="43.9">50mA</text>
<text x="204.5" y="45.7">200mA</text>
<text x="204.5" y="47.5">400mA</text>
<text x="145.8" y="52.8">35mA</text>
<text x="204.5" y="49.3">400mA</text>
<text x="145.8" y="54.6">15mA</text>
<text x="204.5" y="54.6">35mA</text>
<text x="204.5" y="56.4">15mA</text>
</g>
<g font-size="1.6" fill="#004080">
<text x="157.4" y="30.9">VDD_PMU_AON_I</text>
<text x="180" y="32.7">VDD08_PMU_RFA_CMN</text>
<text x="182.1" y="30.9">VDD08_PMU_AON_O</text>
<text x="157.4" y="36.3">VDD095_PMU1</text>
<text x="157.4" y="38.1">VDD095_PMU2</text>
<text x="182" y="41.6">VDD08_PMU_WLMX1</text>
<text x="183.1" y="39.8">VDD08_PMU_WLCX</text>
<text x="157.4" y="45.2">VDD09_PMU_RFA_I</text>
<text x="157.4" y="46.9">VDD13_PMU_RFA_I</text>
<text x="182" y="43.4">VDD08_PMU_WLMX2</text>
<text x="182.1" y="45.2">VDD08_PMU_BTCMX</text>
<text x="182.4" y="46.9">VDD08_PMU_RFA_O</text>
<text x="157.4" y="48.7">VDD19_PMU_RFA_I</text>
<text x="182.4" y="48.7">VDD12_PMU_RFA_O</text>
<text x="182.4" y="50.5">VDD17_PMU_RFA_O</text>
<text x="157.4" y="54.1">VDD13_PMU_PCIE_I</text>
<text x="157.4" y="55.8">VDD19_PMU_PCIE_I</text>
<text x="181.8" y="55.8">VDD09_PMU_PCIE_O</text>
<text x="181.8" y="57.6">VDD18_PMU_PCIE_O</text>
<text x="157.4" y="61.2">VDD18_IO</text>
<text x="157.4" y="64.7">BT_EN</text>
<text x="157.4" y="68.3">WL_EN</text>
<text x="157.4" y="71.8">CLK_REQ_IN</text>
<text x="186.4" y="68.3">GND_RFA_LDO</text>
<text x="186.8" y="66.5">GND_DIG_LDO</text>
<text x="157.4" y="75.4">LAA_AS_EN</text>
<text x="157.4" y="79">QOW</text>
<text x="160.9" y="127">VDD_CX_BT_INT</text>
<text x="160.9" y="130.5">VDDCX_TOP_AON1</text>
<text x="183.3" y="130.5">VSSX_0_1</text>
<text x="160.9" y="132.3">VDDCX_TOP_AON2</text>
<text x="160.9" y="135.8">VDDCX_WL_CX1</text>
<text x="160.9" y="137.6">VDDCX_WL_CX2</text>
<text x="183.3" y="132.3">VSSX_0_2</text>
<text x="183.3" y="134.1">VSSX_0_3</text>
<text x="183.3" y="135.8">VSSX_0_4</text>
<text x="183.3" y="137.6">VSSX_0_5</text>
<text x="160.9" y="139.4">VDDCX_WL_CX3</text>
<text x="160.9" y="141.2">VDDCX_WL_CX4</text>
<text x="160.9" y="143">VDDCX_WL_CX5</text>
<text x="183.3" y="139.4">VSSX_0_6</text>
<text x="183.3" y="141.2">VSSX_0_7</text>
<text x="183.3" y="143">VSSX_0_8</text>
<text x="160.9" y="144.7">VDDCX_WL_CX6</text>
<text x="160.9" y="146.5">VDDCX_WL_CX7</text>
<text x="160.9" y="148.3">VDDCX_WL_CX8</text>
<text x="182.5" y="146.5">VSSX_0_10</text>
<text x="182.5" y="148.3">VSSX_0_11</text>
<text x="183.3" y="144.7">VSSX_0_9</text>
<text x="160.9" y="151.8">VDDCX_WL_MX1</text>
<text x="160.9" y="153.6">VDDCX_WL_MX2</text>
<text x="160.9" y="155.4">VDDCX_WL_MX3</text>
<text x="182.5" y="150.1">VSSX_0_12</text>
<text x="182.5" y="151.8">VSSX_0_13</text>
<text x="182.5" y="153.6">VSSX_0_14</text>
<text x="182.5" y="155.4">VSSX_0_15</text>
<text x="160.9" y="157.2">VDDCX_WL_MX4</text>
<text x="160.9" y="160.7">VDDIO_PX_1</text>
<text x="182.5" y="157.2">VSSX_0_16</text>
<text x="182.5" y="159">VSSX_0_17</text>
<text x="160.9" y="162.5">VDDIO_PX_2</text>
<text x="160.9" y="164.3">VDDIO_PX_3</text>
<text x="104.1" y="169.6">2</text>
<text x="106.7" y="169.6">1</text>
<text x="160.9" y="169.6">VDDPX_BT_OTP</text>
<text x="160.9" y="171.4">VDDPX_TS</text>
<text x="160.9" y="173.2">VDDPX_WL4OTP</text>
</g>
<g font-size="1.3">
<text x="30.8" y="1.3">5</text>
<text x="88.9" y="1.3">4</text>
<text x="147" y="1.3">3</text>
<text x="205" y="1.3">2</text>
<text x="263.1" y="1.3">1</text>
<text x=".5" y="28.4">D</text>
<text x="292.6" y="28.4">D</text>
<text x=".5" y="79.5">C</text>
<text x="292.6" y="79.5">C</text>
<text x=".5" y="130.6">B</text>
<text x="292.6" y="130.6">B</text>
<text x=".5" y="181.7">A</text>
<text x="292.6" y="181.7">A</text>
<text x="30.8" y="207.4">5</text>
<text x="88.9" y="207.4">4</text>
<text x="147" y="207.4">3</text>
<text x="205" y="207.4">2</text>
<text x="263.1" y="207.4">1</text>
</g>
</svg>
